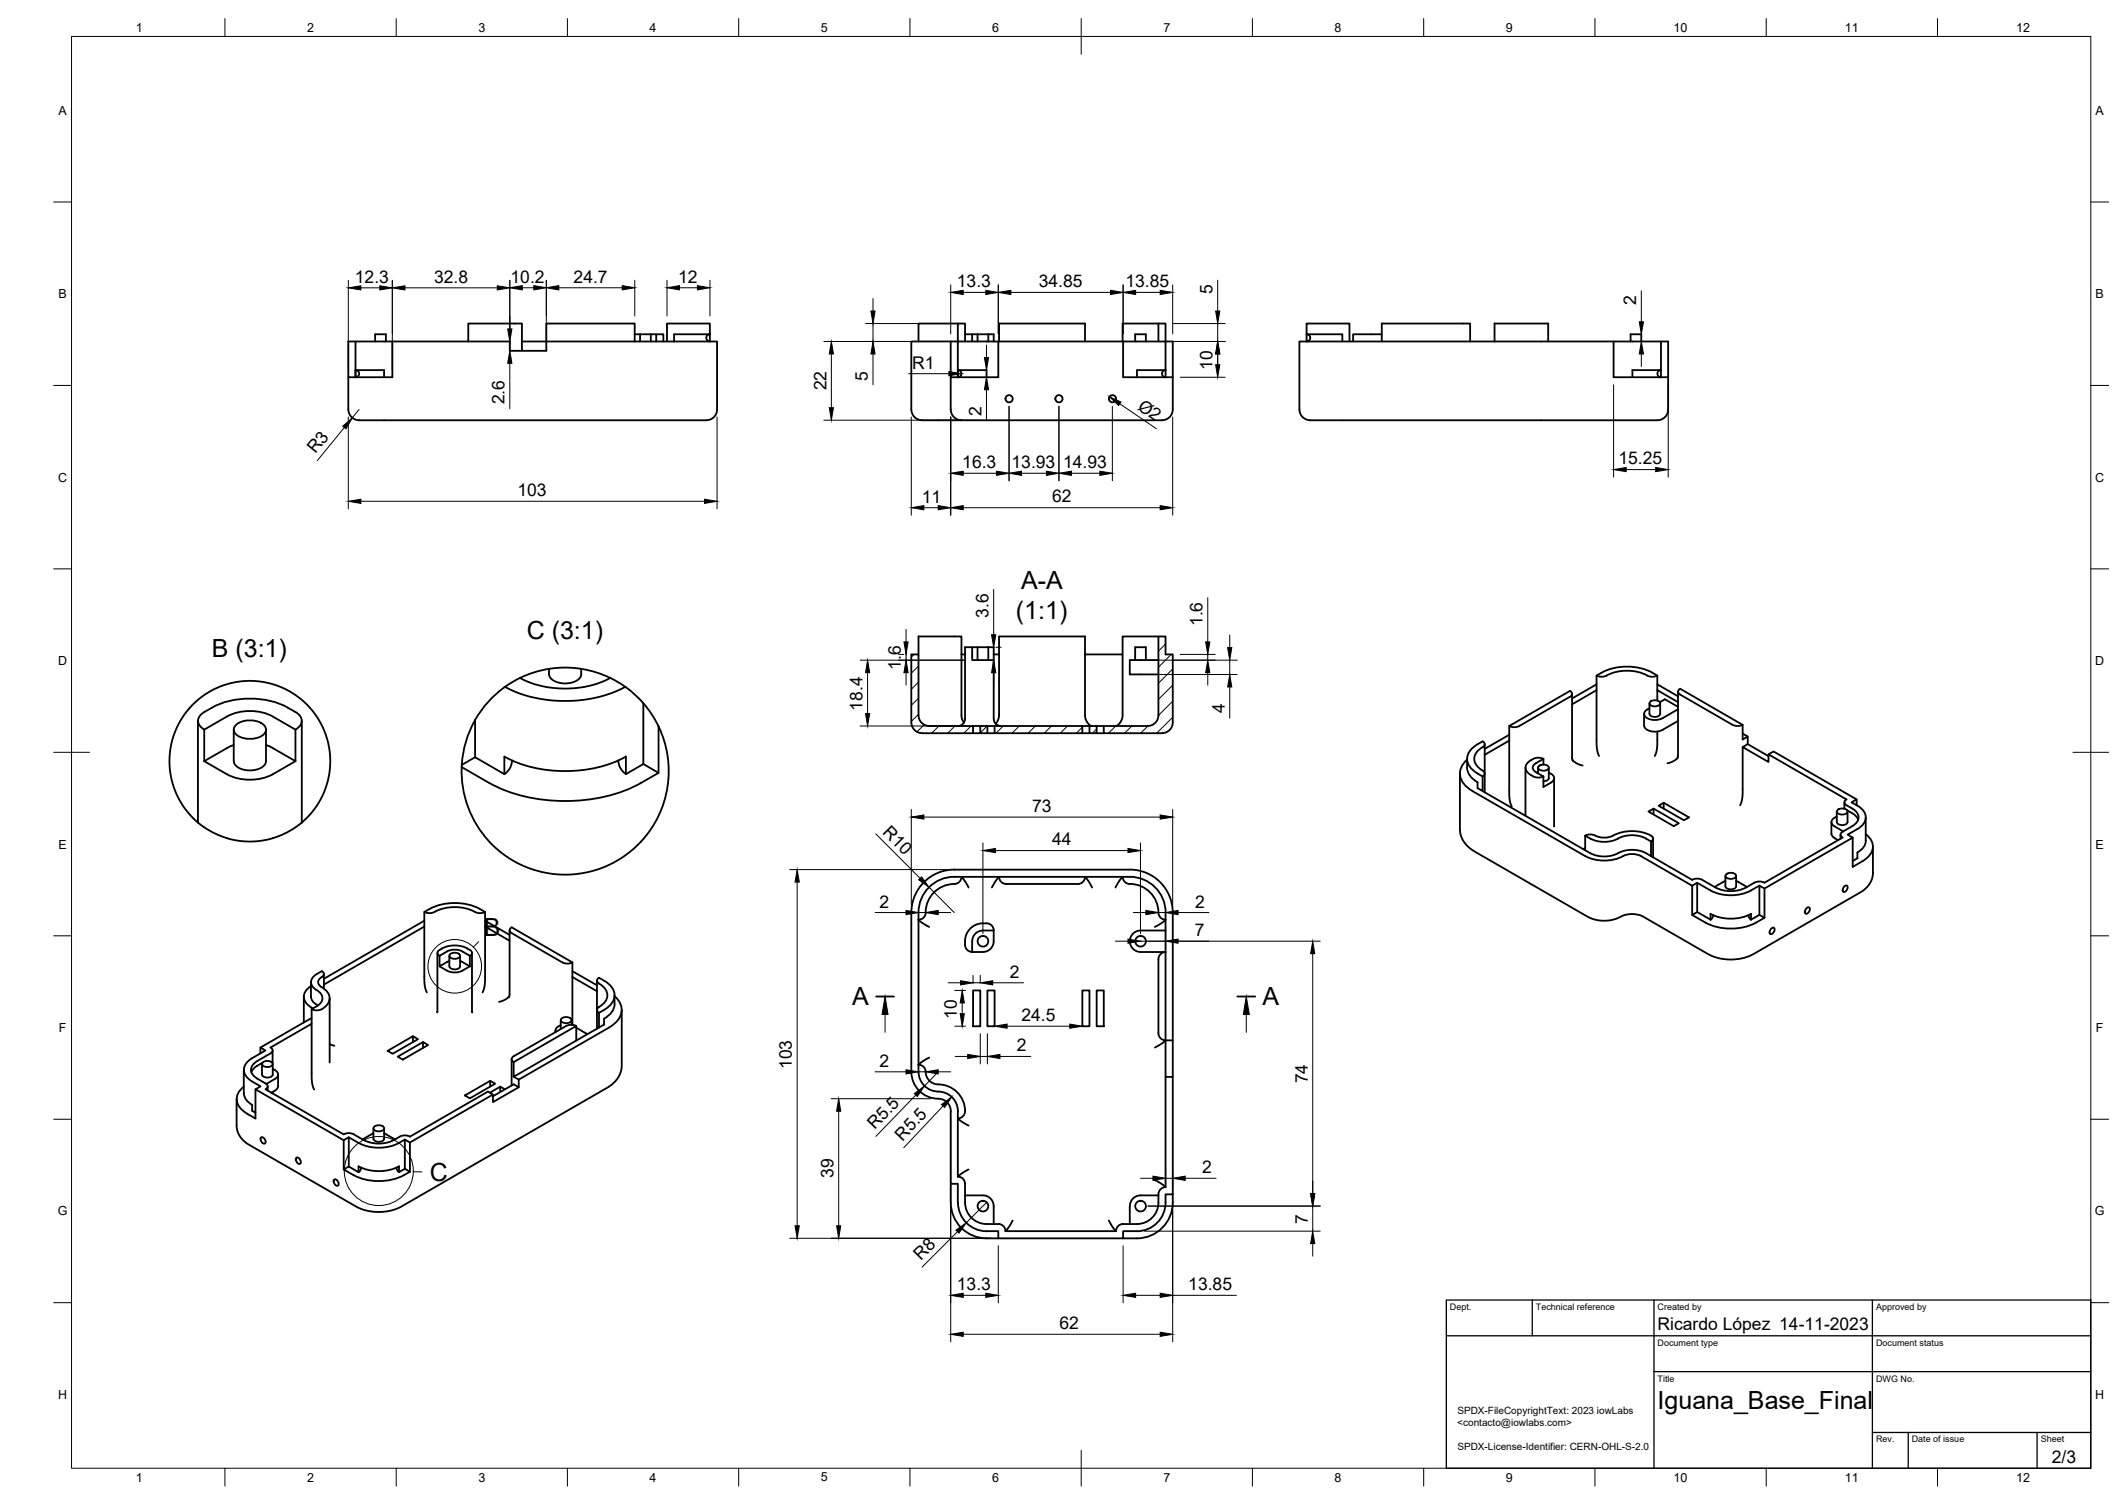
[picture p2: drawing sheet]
<svg xmlns="http://www.w3.org/2000/svg" width="594mm" height="420mm" viewBox="0 0 594 420" stroke-linecap="round" stroke-linejoin="round" font-family="sans-serif">
<!-- layer: Visible -->
<g fill="none" stroke="#000" stroke-width=".51">
<path d="M99.3 95.4h-2v10h12.3v-10M104.8 95.4v-2h3v2M130.8 95.4v-5h15v7.6M145.8 95.4h42.5M177.3 95.4v-5h-24.7v7.6h-10.2v-2.6h-43.1v10M177.3 93.4h1.5M178.8 93.4h3M178.8 93.4v2M181.8 93.4h1.5M181.8 93.4v2M183.3 95.4v-2h2v2M188.3 95.4h12v19a3.6 3.6 0 0 1-4.5 3h-89.2a31 31 0 0 1-7.6-.3 3 3 0 0 1-1.7-2.7"/>
<path d="M198.3 93.4h-10v2M198.3 93.4v-3h-12v5M198.3 93.4v2M198.3 93.4a1.01 1.01 0 0 0-1 1 1.01 1.01 0 0 0 1 1M265.5 95.4h-11v19M265.5 95.4h2v-5h2v5M265.5 95.4v10h13.3v-10M267.5 90.4h-11v5M269.5 93.4h3.5M271.5 93.4v2M273 93.4h3M273 93.4v2"/>
<path d="M276 93.4h1.5v2M276 93.4v2M279 95.4v-5h24v5M313.7 95.4v10h13.9M317.1 95.4v-2h2.9v2M323.6 90.4h1.9v5h2.1v19a3.5 3.5 0 0 1-4.4 3h-54.7M323.6 90.4h-10.1v5M323.6 90.4v5M364.9 93.4h10v2M364.9 93.4v-3h12v5M364.9 93.4v2M364.9 93.4a1.01 1.01 0 0 1 1.1 1 1.01 1.01 0 0 1-1.1 1"/>
<path d="M377.9 95.4v-2h8v2M385.9 93.4v-3h24.7v5M417.4 95.4v-5h15v5M450.7 95.4v10h15.2v-10h-2M455.4 95.4v-2h3v2M97.3 105.4v9M99.3 103.4h8v2M99.3 103.4v2M99.3 103.4a1.01 1.01 0 0 1 1 1 1.01 1.01 0 0 1-1 1M254.6 114.4a3.5 3.5 0 0 0 4.2 3h9.7M265.5 105.4l.1 9a2.99 2.99 0 0 0 3 3M267.5 103.4h8v2"/>
<path d="M267.5 103.4v2M267.5 103.4a1.01 1.01 0 0 1 1 1 1.01 1.01 0 0 1-1 1M324.8 103.7l.8-.3v2a1.01 1.01 0 0 1-1-.6 1.01 1.01 0 0 1 .2-1.1zM325.5 103.4h-7.9v2M325.5 103.4v-8h-58v10M463.2 103.7l.7-.3v2a1.01 1.01 0 0 1-.9-.6 1.01 1.01 0 0 1 .2-1.1zM463.9 103.4h-8v2M463.9 103.4v-8h-101v19a3.6 3.6 0 0 0 4.5 3h89.2a31.3 31.3 0 0 0 7.6-.3 3 3 0 0 0 1.7-2.7v-9M323.6 177.8h-10.1v5M59.2 197.7a23.5 23.5 0 0 1 21.2 0M59.2 197.7a5.6 5.6 0 0 0-3.9 3.4 2.73 2.73 0 0 0 1.8 2.7M80.4 197.7a5.6 5.6 0 0 1 3.9 3.4 2.73 2.73 0 0 1-1.8 2.7"/>
<path d="M141 191.9a29.2 29.2 0 0 0-8.3 9.2M141 191.9a37.8 37.8 0 0 0 33.6 0M145.2 189.4l-4.1 2.5M153.3 186.9l3.9-.4 5.1 .4M153.3 186.9a3 3 0 0 0 2.8 3.8 6.1 6.1 0 0 0 5.9-1.4l.3-1v-1.4M153.3 186.9a28.9 28.9 0 0 0-8.1 2.5M162.3 186.9a28.9 28.9 0 0 1 8.1 2.5M170.4 189.4a28.2 28.2 0 0 1-25.2 0M170.4 189.4l4.2 2.5M174.6 191.9l2.8 2.2 2.3 2.4M179.7 196.5v16.9M179.7 196.5l2.1 2.7 2.1 3.7"/>
<path d="M256.5 199.8a2.99 2.99 0 0 0 3 3M256.5 199.8v-17h-2v19M256.5 182.8v-5h12v5M268.5 182.8v17.3l.7 1.8M268.5 182.8h1M271.5 180.8v3.6h6M273 180.8v3.6M276 180.8h1.5l.1 20a2 2 0 0 0 2 2M276 180.8h-6.5v20a2 2 0 0 1-2 2M276 180.8v3.6M277.5 182.8h1.5M303 182.8v-5h-24v22.2l-.3 1.2-.6 1"/>
<path d="M317.1 184.4v-3.6h2.9v3.6M323.6 199.8v-22h1.9v5h2.1v19a2.99 2.99 0 0 1-3 3h-16.3v-2h12.2M323.6 184.4h-8v4h8M323.6 199.8a2.99 2.99 0 0 1-3 3M439.1 193.8v18.2l.2 .5 1 .7 1.7 .6M445.9 192.8v15.4l.3 1.9 .4 1.1M445.9 191.2l-6.8 3.9M445.9 192.8l-6.8 4M445.9 188.7l.9 .3h1.1a13.8 13.8 0 0 1 13.1 0h1l.9-.3M447.3 187.9l-1.4 .8v4.1M447.3 187.9a15.6 15.6 0 0 1 15.6 .8v4.1M459.2 199.4v3.3"/>
<path d="M460.7 196.5v2.9a1.73 1.73 0 0 0 3 0v-2.9M460.7 197.8a1.77 1.77 0 0 0-1.4 2.1 4 4 0 0 0 5 .7M460.9 196.1a1.95 1.95 0 0 1 2.8 .2 1.67 1.67 0 0 1-2.8 .6l-.2-.6zM462.9 192.8l5.8 3.4M462.9 191.2l5.8 3.3M462.9 192.8v2.9M463.6 196.2l1.4-.9 3.7 2.2M468.7 193.2v18.1l-.2 .5-.6 .5-2.2 .9M468.7 198.1l-4.4 2.6M469.3 192.4l17.4 10.1v4.1l1.4-.8-1.4-.9M469.3 192.4a.87 .87 0 0 0-.6 .8 .87 .87 0 0 0 .6 .8l14.6 8.5 1.4 .3 1.4-.3M55.3 201.4v28.4"/>
<path d="M57 203.8l6.4-3.6a14.1 14.1 0 0 1 12.8 0l6.3 3.6v8.8M57 212.6l6.4 3.7a14.1 14.1 0 0 0 12.8 0l6.3-3.7M57 203.8v8.8M65.3 203.8v8.8a3 3 0 0 0 2.7 2.4 6.1 6.1 0 0 0 5.9-1.4l.4-1v-8.8M65.3 208.1l-1.5 .7-6.8 3.8M66 202.4a6.4 6.4 0 0 1 8 .4 1.88 1.88 0 0 1-1 2.9 6.4 6.4 0 0 1-7.4-.9 1.69 1.69 0 0 1 .4-2.4zM74.3 208.1l1.9 .9 6.3 3.6M84.3 201.4v28.4M128.9 214.3l7.7 4.4M129 213.7a28.9 28.9 0 0 0 7.6 21.4M132.7 201.1v10.4l8.2 4.8M132.7 211.5l-3.7 2.2"/>
<path d="M132.7 201.1a28.9 28.9 0 0 0-3.7 12.6M140.9 211.4v4.9M140.9 216.2v.1M140.9 211.4a37.6 37.6 0 0 0 33.9 0v4.9M143 212.5a4.7 4.7 0 0 1-2.1 3.8M172.7 212.4a4.7 4.7 0 0 0 2.1 3.8M174.8 216.3l4.9-2.9 4.2 2.5a47.3 47.3 0 0 1-45.5 3.7l-1.8-.9M183.9 202.9a28.9 28.9 0 0 1-22.4 41.2l-3.3 .2-3.3-.1-3.4-.6-3.2-.9-3.2-1.3-2.6-1.5-3-2.1-2.9-2.7M183.9 202.9v13M254.6 201.8a2.99 2.99 0 0 0 2.9 3h14.3v-2h-12.3M271.8 202.8h2M271.8 204.8h2"/>
<path d="M273.8 202.8h2v2h-2zM275.8 202.8h2M275.8 204.8h2M277.8 202.8h24.5v2h-24.5zM302.3 202.8h2M302.3 204.8h2M305.1 202.8l-.6-.2-.6-.5-.6-1.1-.3-1v-17.2h10.5v17.3l-.7 1.9-.7 .6-.5 .2M306.3 202.8v2h-2v-2h4M306.3 204.8h2M407.8 216.1v16.3l.3 1.1 .6 1.5 1.2 1.4 1.1 .9 33 19.1 2.2 .7 2.3 .1 2.6-.4 2.3-1 1.4-.4h1.4l1.7 .2 1 .4 18.2 10.6 1.5 .7 2.3 .5 2.1 .3 2.5-.2 1.7-.3 1.9-.8 31.4-18.1 1.6-1.6 .8-1.8 .2-1.2v-7.6M409.8 212.2a4.8 4.8 0 0 0 .5 8.1l32.4 18.9a12.1 12.1 0 0 0 11.3-.3l2.2-.3 2.1 .6M409.8 212a6.6 6.6 0 0 0 .4 4.1l1.2 1.6 1.3 .8v1.7l1.4 .8v-4.1l-1.4-.8"/>
<path d="M414.1 208.7a3.5 3.5 0 0 0-2.3 3.3 3.5 3.5 0 0 0 2.3 3.3M414.1 208.7a.85 .85 0 0 0 .6-.8 .85 .85 0 0 0-.6-.8 7.8 7.8 0 0 0-4.1 3.7 4.3 4.3 0 0 0 2.7 5.3M414.1 215.3a.86 .86 0 0 1 .6 .8 .86 .86 0 0 1-.6 .8M414.7 207.9v13.4M421.5 202.8l1.4 .4 1.4-.4 14.2-8.2a.83 .83 0 0 0 .4-1.3l-.4-.3-17 9.8v4.1M421.5 206.9v15.2l.2 1.8 .5 1.4M421.5 205.3l-6.8 3.9M421.5 206.9l-6.8 4M426.1 214.5v13.4M428.3 216.9l1.4 .3 1.4-.3M429.6 215.8l-.2 .1M429.6 214.5v1.5"/>
<path d="M429.8 214.1a1.95 1.95 0 0 1 2.8 .2 1.67 1.67 0 0 1-2.8 .5l-.2-.5zM431.1 212l-2.1 1.2a1.29 1.29 0 0 0-.9 1.3 1.29 1.29 0 0 0 .9 1.2l2.1 1.2v3l2.1-1.3a1.3 1.3 0 0 0 .9-1.2 1.3 1.3 0 0 0-.9-1.2l-.6-.4M431.1 212v1.6M431.1 212a3.6 3.6 0 0 0-5 2.5 2.95 2.95 0 0 0 2.1 2.4M432.6 214.5v2.9M432.6 217.4a1.24 1.24 0 0 1-1.5 .8M434.1 217.4v13.5M462.9 204.4l-.1 4.5-.6 2.3M468.7 201.4l-4.4 2.5a4 4 0 0 1-5-.9l-.1-.3M486.7 208.7l1.4-.8 5.8 3.3M488.1 205.8v2.1M493.9 210.7l1.5-.8 23.2 13.4-1.5 .8 1.7 1"/>
<path d="M55.3 229.8l1.3 1a19.6 19.6 0 0 0 6.8 3.4M55.3 229.8l-2.6-2.5-1.8-2.6-1.8-3.2-1.1-3.4-.6-3.7-.1-2.8 .5-3.6 .9-3 1.2-2.8 2.1-3.3 2.5-2.7 2.4-2 2.9-1.6 3-1.3 3.1-.8 3.3-.3 4.5 .3 3.1 .8 3 1.3 2.3 1.3 3 2.3 2.3 2.5 1.8 2.6 1.6 3.5 1 3.2 .4 3.6v2.8l-.6 3.7-1.2 3.4-1.7 3.2-1.9 2.6-2.5 2.5M63.4 234.2l2.7 .6 3.1 .3 3.8-.2 3.2-.7M84.3 229.8l-1.4 1a19.7 19.7 0 0 1-6.7 3.4M414.1 221l28.6 16.5M442.7 237.5a9 9 0 0 0 10 .5 8.9 8.9 0 0 1 8.4 1.2M442.7 233.4a9 9 0 0 0 10 .5 8.9 8.9 0 0 1 8.4 1.2M442.7 236.9l-.5 .3M442.7 233.4v4.1M442.8 233.4l.9-.3h1a6.7 6.7 0 0 0 5.8 .3 11.3 11.3 0 0 1 11 .3 .83 .83 0 0 1-.4 1.4M460.4 226.7l1.4-.8 7.1 4.1-1.4 .8zM461.1 235.1v4.1"/>
<path d="M461.7 234.3v5.2M461.8 225.9v1.6M463.3 225.1l1.4-.8 7 4-1.4 .9zM464.7 224.3v1.6M511.5 229.7l.1 3.5a3.1 3.1 0 0 0 1.8 1.5M513 226.7v2.9a1.73 1.73 0 0 0 3 0v-2.9M513 228.1a1.77 1.77 0 0 0-1.4 2l.8 .8 2.4 1.4M513.2 226.3a1.95 1.95 0 0 1 2.8 .3 1.67 1.67 0 0 1-2.8 .5l-.1-.5zM514.1 233.2v1.1M515.1 224.1v1.8M515.7 225a5 5 0 0 1 3.4 3 2.73 2.73 0 0 1-1.7 2.8l-2.8 1.6a.85 .85 0 0 0-.5 .8 .85 .85 0 0 0 .5 .8l-21.8 12.6-1.4-.3-1.4 .3a10.4 10.4 0 0 1-9.3 2l-1.5-.7-4.2-2.3-1.5-.1-.9 .3-11.5-6.6M515.7 224.9a.85 .85 0 0 1-.5-.8 .85 .85 0 0 1 .5-.8l-21.8-12.6v2.2l-7.2-4.2v13l-.2 2-.5 1.3"/>
<path d="M515.9 226.4l2.3 1.4 .8 1.2M515.9 226.4h.1M517.5 234v8.2l2.7-1.6M518.6 223.3v1.7M518.8 239.8l-1.3 .7M518.8 225.1a3.5 3.5 0 0 1 2.3 3.2 3.5 3.5 0 0 1-2.3 3.3l-2.8 1.6 1.5 .8-24.7 14.2-1.4-.8a12.9 12.9 0 0 1-13.7 1.4l-3.7-2.2-1.4 .8-14.3-8.2M518.8 239.8h.1M521.1 228.3v7.1l-.8 1.5-1.5 1.2v1.7M521.1 233a4 4 0 0 1 0 6.9l-.9 .7M118.5 258.8v15.1l.2 1.8 .5 1.5M118.5 258.8v-4a15.6 15.6 0 0 1 17 0v4M118.5 257.2l-28 16.2"/>
<path d="M118.5 258.8l-28 16.3M118.5 254.8l.9 .3h1a13.8 13.8 0 0 1 13.2 0h1l.9-.3M135.5 258.8v15l-.2 1.9-.5 1.5M135.5 257.2l6.8 4M135.5 258.8l6.8 4M142.3 259.9v18.2l-.2 .4-.8 .6-1.9 .8M254.5 255v44.4M254.6 254.9a12 12 0 0 1 11.9-11.9l49.1-.1a12 12 0 0 1 12 12v35.7h-2.1M258.6 254.9a2.04 2.04 0 0 1-2.1 2.1l1.1 .9 1.9 1.1M270.5 247.9l-.9-1.7-1.1-1.2a2 2 0 0 1-2 2 8 8 0 0 0-8 7.9M277.5 259.9a5.9 5.9 0 0 0-4.8 .7 2.99 2.99 0 0 0-1.2 2.3v3.1M277.5 259.9a5.9 5.9 0 0 1-.6 4.9 2.99 2.99 0 0 1-2.4 1.1l-3 .1"/>
<path d="M277.6 259.9a2.22 2.22 0 0 0-3.1-1.9 5 5 0 0 0-4.4 7.4l1.4 .5M301.1 247h-20.1a2.04 2.04 0 0 1-2-2l-2 2.9M301.1 247a2 2 0 0 0 2-2l2 2.9M313.5 245l-1 1.2-.9 1.7M313.6 245a2 2 0 0 0 2 2M315.6 246.9a8.1 8.1 0 0 1 8 8.6 2.06 2.06 0 0 0 1.9 1.5l-1 .9-1.9 1.1M325.5 259.9h-6.9a3 3 0 0 0-3 3 3 3 0 0 0 3 3l6.9 .1a1.96 1.96 0 0 0-1.9 1.9v20.7a2 2 0 0 0 2 2M325.5 255v35.6M325.6 254.9a10 10 0 0 0-10-9.9l-49.1-.1a10 10 0 0 0-10 10v44.5a5.8 5.8 0 0 0 6.4 5.6 5.5 5.5 0 0 1 4.6 5.4M472.6 247.4v8.2M474 246.6v8.2M478.5 255.6l-.2 .8-.6 .5"/>
<path d="M481.3 246.4l-2.4 1.4M481.9 244.7v2.9M481.9 246.1l-.6 .3M482.1 244.3a1.95 1.95 0 0 1 2.8 .2 1.67 1.67 0 0 1-2.8 .6l-.2-.6zM484.9 244.7v2.9a1.73 1.73 0 0 1-3 0M484.9 246.1l.6 .3M485.5 246.4l2.4 1.4M488.4 255.6l.1 .8 .6 .5M491.4 247.4v8.2M492.8 256.4l-1.4-.8-2.3 1.3v-1.6a12.5 12.5 0 0 1-11.3 0v1.6M492.8 256.4a16 16 0 0 1-16.5 1.3l-3.7-2.1 1.4-.8 3.8 2.1M492.8 248.2v8.2"/>
<path d="M494.7 259.5l.8-.3a1.16 1.16 0 0 1-1.1 1.7 1 1 0 0 1 .3-1.4zM504.5 253.8l.8-.3a1.16 1.16 0 0 1-1 1.7 1 1 0 0 1 .2-1.4zM515.1 247.7l.8-.3a1.16 1.16 0 0 1-1 1.7 1 1 0 0 1 .2-1.4zM84.9 278.4v7.2M86.8 274.4l.1 4a3.2 3.2 0 0 0 1.9 2.5M86.9 275.5a3.2 3.2 0 0 0-2 3.1 3.2 3.2 0 0 0 2.2 2.9M88.5 276.6a2.38 2.38 0 0 1 1.6 2.3 2.38 2.38 0 0 1-1.6 2.2l-1.5 .8v4.1M89.9 271.3a4.2 4.2 0 0 0-3 3.1 2.74 2.74 0 0 0 1.6 2.2M89.9 271.3a.88 .88 0 0 1 .6 .8 .88 .88 0 0 1-.6 .8 1.51 1.51 0 0 0-1 1.5 1.51 1.51 0 0 0 1 1.4 3.2 3.2 0 0 1 2.2 3.1 3.2 3.2 0 0 1-2.2 3l-1.4 .4-1.4-.4M90.5 272.1v4.1M92.1 278.9v17.9M122.2 266.2l-.1 16.6"/>
<path d="M122.8 267v3l2.1-1.3M122.8 270l2.1 1.2M124.9 265.8l-2.1 1.2M124.9 265.8l1.1-.4 1.3-.1a6.9 6.9 0 0 1 3.9 1.7v3M125.5 267v3M125.5 268.5l-.6 .2M125.7 266.6a1.95 1.95 0 0 1 2.8 .3 1.67 1.67 0 0 1-2.8 .5l-.2-.5zM128.5 267v2.9a1.73 1.73 0 0 1-3 0M128.5 268.5l2.7 1.5M130.5 265l.7 .4M130.6 265a7.2 7.2 0 0 0-8.4 1l.2 .7 .4 .3M131.2 270a6.7 6.7 0 0 1-4.5 1.7l-1.8-.5"/>
<path d="M131.3 265.4a.86 .86 0 0 1 .5 .8 .86 .86 0 0 1-.5 .8M131.8 266.2l.1 16.6M159.9 271.3l6.8 4M159.9 272.9l6.8 4M159.9 272.9v13.4M159.9 268.9l-1.4 .3-1.4-.3-14.2-8.2a.86 .86 0 0 1-.6-.8 .86 .86 0 0 1 .6-.8l17 9.8v4M166.7 274v13.4M171.6 278a6.5 6.5 0 0 1-.4 4.2l-1.2 1.5-1.3 .9M171.7 278.3a4.8 4.8 0 0 1-.5 8.1l-26.3 15.2-1.4-.8M271.8 276.7h2v10h-2zM275.8 276.7h2v10h-2zM302.3 276.7h2v10h-2z"/>
<path d="M306.3 276.7h2v10h-2zM68.1 298.9l.1 7 .7 1.5 1.6 1.3-.1 1.6 1 .5M70.5 295.6a3.5 3.5 0 0 0-2.4 3.3 3.5 3.5 0 0 0 2.4 3.2l2.3 1.4-1.4 .8 24.6 14.2 1.4-.8a13.3 13.3 0 0 0 13.2 2l2.5-1.4 1.4 .9 23.2-13.4-1.4-.9-21.8 12.6M72.7 292.7v1.6M73.2 297.2v3a1.73 1.73 0 0 0 3 0v-3M73.3 296.9l-2.3 1.5-.8 1.1M73.3 296.9h.1M73.4 296.8a1.95 1.95 0 0 1 2.8 .3 1.67 1.67 0 0 1-2.8 .5l-.2-.5zM76.1 293.5v3.6M76.2 298.6a1.76 1.76 0 0 1 1.4 2l-.8 .8M87 284.4l-14.3 8.3 1.4 .8-3.7 2.1M87 281.5l.4 .2"/>
<path d="M92.1 291.7l1.3 .4M108.3 293.6l7-4.1 1.5 .8-7.1 4.1zM111.1 295.2l7.1-4.1 1.4 .8-7.1 4.1zM115.3 289.5v1.6M118.2 291.1v1.7M142.9 295.9v7.4M143.5 296.7l17.5-10.1v4.1l-17.5 10.1zM155.1 287.9v.5M156.6 285v2.5M156.6 286.4l-.5 .2a1.41 1.41 0 0 0-.9 1.7M156.8 284.6a1.95 1.95 0 0 1 2.8 .2 1.67 1.67 0 0 1-2.8 .6l-.1-.6zM158.1 286.6l-14.6 8.5a.86 .86 0 0 0-.6 .8 .86 .86 0 0 0 .6 .8"/>
<path d="M158.1 286.6l1.4-.3 1.5 .3M159.6 285v1.3M161 287.1l3.1 1.8M167.3 287l-6.3 3.7M167.3 282.9a.86 .86 0 0 1-.6-.8 .86 .86 0 0 1 .6-.8 3.5 3.5 0 0 0 2.4-3.3 3.5 3.5 0 0 0-2.4-3.2 .85 .85 0 0 1-.6-.8 .85 .85 0 0 1 .6-.8 7.8 7.8 0 0 1 4.1 3.6 4.3 4.3 0 0 1-2.7 5.3l-1.4 .9v4M168.7 284.6v1.6l-1.4 .8M173.7 282.1l-.1 16.3-.9 2.5-1.5 1.8-1.6 1.2-57.5 33.2-2.9 1.1-2.2 .3h-2.4l-2.6-.4-2.1-.8-30.8-17.8-1.7-1.6-1.1-2.1-.2-1.2v-7.6M254.6 299.4a7.7 7.7 0 0 0 8.2 7.6 3.5 3.5 0 0 1 2.8 3.4l-.1 20.3h2v5.3M259.5 295.4l-3 2a2.21 2.21 0 0 1 2.1 2.7 3.5 3.5 0 0 0 3.5 2.8 7.4 7.4 0 0 1 7.4 8.1 2 2 0 0 1-2 1.4l1.1 .9 1.9 1.2M325.5 290.6l-1 .9-1.9 1.2M325.5 290.6v41M327.6 290.6v10.2"/>
<path d="M68.1 303.6a4 4 0 0 0 0 6.9l.9 .6M71.4 304.3v8.2l-2.4-1.4M73 317.7a1.16 1.16 0 0 1 1 1.8 1.16 1.16 0 0 1-1-1.8zM74.2 302.7a7.1 7.1 0 0 1-3.9-3 2.61 2.61 0 0 1 1.5-3.3l3.8-2.1a.84 .84 0 0 0 .5-.9 .84 .84 0 0 0-.6-.7l11.5-6.7 .1 15.4 .2 1.9 .5 1.1M74.2 304.3l21.8 12.6M74.2 302.7a.86 .86 0 0 1 .6 .8 .86 .86 0 0 1-.6 .8M74.8 303.5v1.1M76.1 305.1v.3M76.8 301.4l-2.4 1.4M77.7 300.2v3.2M77.7 303.4l-.1 .4a3.1 3.1 0 0 1-1.8 1.4M96 318.5v8.2"/>
<path d="M96 316.9l1.4-.4 1.4 .4M97.4 317.7v8.2M98.8 316.9a12.2 12.2 0 0 0 6.1 2.5l2.7-.1a10.3 10.3 0 0 0 4.1-1.8M103.7 316.9l-2.4 1.4M104.3 315.2v2.9a1.73 1.73 0 0 0 3 0v-2.9M104.3 316.6l-.6 .3M104.5 314.8a1.95 1.95 0 0 1 2.8 .3 1.67 1.67 0 0 1-2.8 .5l-.2-.5zM107.3 316.6l.6 .3M107.9 316.9l2.4 1.4M111.7 317.5l1.4-.3 1.4 .3M113.1 318.3v8.2M114.5 319.2v8.1"/>
<path d="M129.8 306l7.1-4.1 1.4 .8-7.1 4.1zM136.9 301.9v1.7M137.7 305.8v2.1l7.2-4.2-1.4-.8-5.8 3.4M139.7 303.6v1.5M141 304.3l-1.3-.7-2.9 1.7M144.9 301.6v2.1M267.5 310.5v18.2M325.5 300.8h2.1v32.9h-2.1a9.3 9.3 0 0 1-2.3 7.9 7.8 7.8 0 0 1-5.7 2.3h-3.8v2h-34.9v-2a11.7 11.7 0 0 1-7.3-1 8 8 0 0 1-3.9-7M82.8 323.4a1.16 1.16 0 0 1 1 1.7 1.16 1.16 0 0 1-1-1.7zM93.4 329.5a1.16 1.16 0 0 1 1 1.7 1.16 1.16 0 0 1-1-1.7zM100.1 327.4l-2.7-1.5-1.4 .8a16.2 16.2 0 0 0 16.9 1.6M100.1 327.4l.1-1.6a12.5 12.5 0 0 0 11.3 0l-.1 1.6"/>
<path d="M100.2 327.4v.1M100.9 326.2l-.2 .7-.5 .6M110.7 326.2l.2 .7 .6 .6M114.5 327.3l-1.4-.8-1.7 .9M114.5 327.3l-1.6 1M265.5 330.7a19.3 19.3 0 0 0 .7 8.9 10 10 0 0 0 9.4 6.3h3.2M267.5 328.7a2 2 0 0 1 2 2l.1 5.2a6 6 0 0 0 5.9 6h3.3a2 2 0 0 1 2 2M269.5 333.9h5a2.99 2.99 0 0 1 3 3M270.5 326.7l-1.6 .9-1.4 1.1M277.5 337v4.9M315.6 337v4.9M322.6 329.6l1.9 1.2 1 .8"/>
<path d="M323.6 333.9h-5a2.99 2.99 0 0 0-3 3M325.6 331.6a2 2 0 0 0-2 2.1 7.3 7.3 0 0 1-1.8 6.5 6 6 0 0 1-4.2 1.7h-3.9M327.6 333.7a10.8 10.8 0 0 1-4.3 10.5 10 10 0 0 1-5.7 1.7h-3.9M282.8 341l-.9 1.7-1.1 1.2h30.9l-1-1.2-1-1.7M313.7 341.9a2 2 0 0 0-2 2"/>
<circle cx="281.8" cy="111.4" r="1.01"/>
<circle cx="295.8" cy="111.4" r="1.01"/>
<circle cx="310.7" cy="111.4" r="1.01"/>
<circle cx="274.5" cy="262.9" r="1.49"/>
<circle cx="318.6" cy="262.9" r="1.49"/>
<circle cx="274.5" cy="336.9" r="1.49"/>
<circle cx="318.6" cy="336.9" r="1.49"/>
</g>
<!-- layer: TITLEBLOCK -->
<path d="M404 363.2h180v47h-180zM404 373.2h180M428 363.2v10M462 363.2v47M523 363.2v47M462 383.2h122M523 400.2h61M533 400.2v10M569 400.2v10" fill="none" stroke="#000" stroke-width=".36"/>
<!-- layer: FD_Dimensions -->
<g fill="none" stroke="#000" stroke-width=".28">
<path d="M97.3 78.3v25M109.6 78.3v25M142.4 78.3v19.7M152.6 78.3v17.6M177.3 78.3v10M186.3 78.3v10M198.3 78.3v10M265.5 79.6v13.7M278.8 79.6v13.7M313.7 79.6v13.7M327.5 79.6v13.7M340.1 78.3v8.6"/>
<path d="M100.8 80.4h5.3M113.1 80.4h25.8M145.9 80.4h3.2M156.1 80.4h17.7M189.8 80.4h5M230.1 95.4h46.6M232.2 98.9v15M241.7 90.4h18.2M243.8 83.4v3.5M243.8 90.4v5M243.8 98.9v8.6M269 81.7h6.3"/>
<path d="M275.5 96.4v3.5M282.3 81.7h27.9M317.2 81.7h6.8M327.6 90.4h14.6M327.6 95.4h14.6M340.1 90.4v5M340.1 98.9v3.5M458.4 81.3v8.6M458.4 93.4v2M458.4 98.9v3.5M96.2 119.4l-7.6 9.3M97.3 116.5v25.7"/>
<path d="M100.3 114.4l-1.9 2.3M142.4 101.5v12.7M200.3 116.5v25.7M230.1 117.4h43.3M253.8 104.4h11.2M254.5 116.5v27.4M265.5 116.5v27.4M275.5 103.4v2M275.5 108.9v8.6M281.8 113.5v20.8M295.8 113.5v20.8M310.7 113.5v20.8"/>
<path d="M312.8 112.8l10.2 7M327.5 116.5v27.4M329.6 105.4h12.6M450.7 107.5v25.8M465.9 107.5v25.8M269 132.2h9.3M285.3 132.2h7M299.3 132.2h7.9M454.2 131.2h8.2M100.8 140h96M258 141.8h4M269 141.8h55"/>
<path d="M253.1 175.8v3.5M277.5 164.7v12.6M337.3 167v12.3M343.5 177.4v3.5M240.2 184.4h29.2M242.3 187.9v11.4M251 182.8h1.4M253.1 182.8v1.6M253.1 187.9v3.5M275.4 184.4h.1M277.5 180.8v3.6M277.5 187.9v3.5"/>
<path d="M278.1 180.8h1.5M317.6 184.4h28M317.6 188.4h28M329.6 182.8h9.8M337.3 182.8v1.6M337.3 187.9v3.5M343.5 184.4v4M343.5 191.9v8.7M240.2 202.8h29.5M244.6 232.9l12.4 12.5M254.5 226.1v26.7M258 228.3h66"/>
<path d="M274.5 235.5v25.3M278 237.6h37M318.5 235.5v25.3M327.5 226.1v26.7M220.6 242.9h43.8M222.7 246.4v96M244.4 254.9h8.6M256.5 254.9h2M259.5 247.9l7 7M262 254.9h3.5M316.5 254.9h3.5M323.5 254.9h2"/>
<path d="M325.5 259v6M329 254.9h8.7M264.8 274.6h3.5M266.7 276.7h3M271.8 272.5v2.1h2v-2.1M277.3 274.6h8.6M311.5 262.9h3.5M318.5 262.9h50.2M366.6 266.4v67M244.4 299.4h8.6M256.5 299.4h2M265.5 299.4h-3.5l-3.8 4"/>
<path d="M266.7 286.7h3M266.8 295.1h3.5M268.8 280.2v3M273.8 288.8v8.4M273.8 295.1h2M275.8 288.8v8.4M279.3 295.1h8.6M281.3 286.7h17.5M232.1 306.9h27.8M234.3 310.4v32M255.8 305.9l-11.2 11.6M263.4 309l-11 11.7"/>
<path d="M265.5 312.5v62.4M275.5 335.9l-5.6 5.7M318.5 329.2h3.5M320.6 336.9h48.1M325.5 327.1v4.4M325.5 329.2h2M327.5 327.1v4.4M327.5 335.7v39.2M331 329.2h8.7M366.6 336.9v7M220.6 345.9h56.1M267.4 344.1l-9.9 9.9"/>
<path d="M278.8 348v16M313.7 348v16M319.6 343.9h49.1M366.6 347.4v3.5M269 372.7h55M269 361.9h6.3M317.2 361.9h6.8M327.5 361.9h17.8"/>
</g>
<g fill="#000" stroke="#000" stroke-width=".28">
<path d="M97.3 80.4l3.5-.6v1.2zM106.1 79.8l3.5 .6-3.5 .6zM109.6 80.4l3.5-.6v1.2zM138.9 79.8l3.5 .6-3.5 .6zM142.4 80.4l3.5-.6v1.2zM149.1 79.8l3.5 .6-3.5 .6zM152.6 80.4l3.5-.6v1.2zM173.8 79.8l3.5 .6-3.5 .6zM186.3 80.4l3.5-.6v1.2zM194.8 79.8l3.5 .6-3.5 .6zM141.8 91.9h1.2l-.6 3.5zM232.2 95.4l.6 3.5h-1.2z"/>
<path d="M243.2 86.9h1.2l-.6 3.5zM243.8 95.4l.6 3.5h-1.2zM265.5 81.7l3.5-.6v1.2zM275 99.9h1.1l-.6 3.5zM275.3 81.1l3.5 .6-3.5 .6zM278.8 81.7l3.5-.6v1.2zM310.2 81.1l3.5 .6-3.5 .6zM313.7 81.7l3.5-.6v1.2zM324 81.1l3.5 .6-3.5 .6zM340.1 95.4l.6 3.5h-1.2zM339.5 86.9h1.2l-.6 3.5zM458.4 95.4l.6 3.5h-1.1z"/>
<path d="M457.9 89.9h1.1l-.6 3.5zM95.7 119.1l2.7-2.4-1.8 3.1zM142.4 98l.6 3.5h-1.2zM231.6 113.9h1.2l-.6 3.5zM265 103.8l3.5 .6-3.5 .6zM275.5 105.4l.6 3.5h-1.1zM309.9 110.8l3.2 1.5-.7 1zM339.5 101.9h1.2l-.6 3.5zM97.3 140l3.5-.5v1.1zM196.8 139.5l3.5 .5-3.5 .6zM265.5 132.2l3.5-.6v1.2zM278.3 131.6l3.5 .6-3.5 .6z"/>
<path d="M281.8 132.2l3.5-.6v1.2zM292.3 131.6l3.5 .6-3.5 .6zM295.8 132.2l3.5-.6v1.2zM307.2 131.6l3.5 .6-3.5 .6zM450.7 131.2l3.5-.6v1.2zM462.4 130.6l3.5 .6-3.5 .6zM254.5 141.8l3.5-.6v1.2zM262 141.2l3.5 .6-3.5 .6zM265.5 141.8l3.5-.6v1.2zM324 141.2l3.5 .6-3.5 .6zM252.5 179.3h1.1l-.5 3.5zM276.9 177.3h1.2l-.6 3.5z"/>
<path d="M336.7 179.3h1.2l-.6 3.5zM242.3 184.4l.6 3.5h-1.2zM241.7 199.3h1.2l-.6 3.5zM253.1 184.4l.5 3.5h-1.1zM277.5 184.4l.6 3.5h-1.2zM337.3 184.4l.6 3.5h-1.2zM342.9 180.9h1.1l-.5 3.5zM343.5 188.4l.5 3.5h-1.1zM254.5 228.3l3.5-.6v1.1zM274.5 237.6l3.5-.6v1.2zM315 237l3.5 .6-3.5 .6zM324 227.7l3.5 .6-3.5 .5z"/>
<path d="M222.7 242.9l.5 3.5h-1.1zM253 254.3l3.5 .6-3.5 .6zM256.6 245.8l.8-.8 2.1 2.9zM258.5 254.9l3.5-.6v1.2zM320 254.3l3.5 .6-3.5 .6zM325.5 254.9l3.5-.6v1.2zM268.3 274l3.5 .6-3.5 .5zM273.8 274.6l3.5-.6v1.1zM315 262.3l3.5 .6-3.5 .6zM325.5 262.9l3.5-.6v1.2zM366.6 262.9l.6 3.5h-1.1zM253 298.9l3.5 .5-3.5 .6z"/>
<path d="M258.5 299.4l3.5-.5v1.1zM268.2 283.2h1.1l-.5 3.5zM268.8 276.7l.5 3.5h-1.1zM270.3 294.6l3.5 .5-3.5 .6zM275.8 295.1l3.5-.5v1.1zM277.8 286.7l3.5-.6v1.2zM298.8 286.1l3.5 .6-3.5 .6zM234.3 306.9l.5 3.5h-1.1zM255.4 305.5l2.8-2.1-2 2.9zM263 308.6l2.8-2.2-2 3zM322 328.6l3.5 .6-3.5 .6zM327.5 329.2l3.5-.6v1.2z"/>
<path d="M366.1 333.4h1.1l-.6 3.5zM222.1 342.4h1.1l-.5 3.5zM233.7 342.4h1.1l-.5 3.5zM267 343.7l2.9-2.1-2.1 2.9zM366.6 343.9l.6 3.5h-1.1zM265.5 372.7l3.5-.5v1.1zM265.5 361.9l3.5-.6v1.1zM275.3 361.3l3.5 .6-3.5 .5zM313.7 361.9l3.5-.6v1.1zM324 372.2l3.5 .5-3.5 .6zM324 361.3l3.5 .6-3.5 .5z"/>
</g>
<!-- layer: Hatching -->
<g fill="none" stroke="#000" stroke-width=".28">
<path d="M325.5 179.9l-2 2M255.3 182.8l-.8 .8M256.5 186.1l-2 2M256.5 190.6l-2 2M256.5 195.1l-2 1.9M256.5 199.5l-2 2M327.1 182.8l-3.6 3.6M327.5 186.9l-4 4M327.5 191.4l-4 4M327.5 195.9l-4 4M258.1 202.5l-2 1.9M262.2 202.8l-2 2"/>
<path d="M266.7 202.8l-2 2M271.2 202.8l-2 2M275.7 202.8l-1.9 1.9M280.2 202.8l-2 2M284.7 202.8l-2 2M289.2 202.8l-2 2M293.7 202.8l-2 2M298.2 202.8l-2 2M302.3 203.2l-1.6 1.6M306.3 203.7l-1.2 1.1M311.6 202.8l-2 2M316.1 202.8l-2 2"/>
<path d="M320.6 202.8l-2 2M327.5 200.4l-4.4 4.4"/>
</g>
<!-- layer: Section Lines -->
<path d="M244.7 278.4h5M345.6 278.4h5" fill="none" stroke="#000" stroke-width=".51"/>
<path d="M247.2 283.4v5M348.1 283.4v5" fill="none" stroke="#000" stroke-width=".28"/>
<path d="M247.2 278.4l.8 5h-1.6zM348.1 278.4l.8 5h-1.6z" fill="#000" stroke="#000" stroke-width=".28"/>
<!-- layer: BORDER -->
<g fill="none" stroke="#000" stroke-width=".28">
<path d="M20 10.2h564v400h-564zM62.8 5.2v5M110.7 5.2v5M158.5 5.2v5M206.3 5.2v5M254.1 5.2v5M302 5.2v10M349.8 5.2v5M397.6 5.2v5M445.5 5.2v5M493.3 5.2v5M541.1 5.2v5"/>
<path d="M15 56.4h5M584 56.4h5M15 107.7h5M584 107.7h5M15 158.9h5M584 158.9h5M15 210.2h10M579 210.2h10M15 261.4h5M584 261.4h5M15 312.7h5M584 312.7h5"/>
<path d="M15 363.9h5M584 363.9h5M62.8 410.2v5M110.7 410.2v5M158.5 410.2v5M206.3 410.2v5M254.1 410.2v5M302 405.2v10M349.8 410.2v5M397.6 410.2v5M445.5 410.2v5M493.3 410.2v5"/>
<path d="M541.1 410.2v5"/>
</g>
<!-- layer: Detail Boundary -->
<g fill="none" stroke="#000" stroke-width=".28">
<path d="M133.7 263.1l-1.5 1.5M115.4 327.3l2.4 .1"/>
<circle cx="127" cy="269.9" r="7.5"/>
<circle cx="105.8" cy="327.1" r="9.6"/>
</g>
<g font-size="7">
<text x="285.2" y="164.4">A-A</text>
<text x="283.8" y="172.9">(1:1)</text>
<text x="147.1" y="178.5">C (3:1)</text>
<text x="59.2" y="183.6">B (3:1)</text>
<text x="135.2" y="261.6">B</text>
<text x="238" y="280.9">A</text>
<text x="352.6" y="280.9">A</text>
<text x="120.1" y="330">C</text>
<text x="463" y="393.7">Iguana_Base_Final</text>
</g>
<g font-size="4.9">
<text x="99.1" y="79">12.3</text>
<text x="121.2" y="79">32.8</text>
<text x="142.6" y="78.9">10.2</text>
<text x="160.2" y="79">24.7</text>
<text x="189.4" y="79">12</text>
<text x="267.3" y="80.2">13.3</text>
<text x="290.1" y="80.2">34.85</text>
<text x="314.3" y="80.2">13.85</text>
<text x="338.6" y="82.2" transform="rotate(-90 338.6 82.2)">5</text>
<text x="457" y="85.1" transform="rotate(-90 457 85.1)">2</text>
<text x="242.4" y="106.3" transform="rotate(-90 242.4 106.3)">5</text>
<text x="254.8" y="103">R1</text>
<text x="338.6" y="103.3" transform="rotate(-90 338.6 103.3)">10</text>
<text x="140.9" y="113" transform="rotate(-90 140.9 113)">2.6</text>
<text x="230.8" y="109.1" transform="rotate(-90 230.8 109.1)">22</text>
<text x="274.1" y="116.2" transform="rotate(-90 274.1 116.2)">2</text>
<text x="317.5" y="114.2" transform="rotate(34 317.5 114.2)">Ø2</text>
<text x="88.1" y="127" transform="rotate(-51 88.1 127)">R3</text>
<text x="268.8" y="130.7">16.3</text>
<text x="282.5" y="130.7">13.93</text>
<text x="296.9" y="130.7">14.93</text>
<text x="452" y="129.7">15.25</text>
<text x="144.5" y="138.6">103</text>
<text x="257.5" y="140.4">11</text>
<text x="293.9" y="140.4">62</text>
<text x="276.1" y="172.6" transform="rotate(-90 276.1 172.6)">3.6</text>
<text x="335.9" y="174.9" transform="rotate(-90 335.9 174.9)">1.6</text>
<text x="251.6" y="187.2" transform="rotate(-90 251.6 187.2)">1.6</text>
<text x="240.9" y="198.5" transform="rotate(-90 240.9 198.5)">18.4</text>
<text x="342.1" y="199.3" transform="rotate(-90 342.1 199.3)">4</text>
<text x="288.3" y="226.8">73</text>
<text x="246.3" y="232.6" transform="rotate(45 246.3 232.6)">R10</text>
<text x="293.9" y="236.2">44</text>
<text x="245.7" y="253.5">2</text>
<text x="333.8" y="253.5">2</text>
<text x="333.7" y="261.5">7</text>
<text x="282" y="273.2">2</text>
<text x="267.3" y="284.5" transform="rotate(-90 267.3 284.5)">10</text>
<text x="285.3" y="285.2">24.5</text>
<text x="284" y="293.7">2</text>
<text x="221.2" y="298.7" transform="rotate(-90 221.2 298.7)">103</text>
<text x="245.7" y="298">2</text>
<text x="365.3" y="302.6" transform="rotate(-90 365.3 302.6)">74</text>
<text x="244.3" y="315.7" transform="rotate(-46 244.3 315.7)">R5.5</text>
<text x="252" y="318.9" transform="rotate(-47 252 318.9)">R5.5</text>
<text x="232.8" y="329.1" transform="rotate(-90 232.8 329.1)">39</text>
<text x="335.8" y="327.8">2</text>
<text x="365.3" y="341.8" transform="rotate(-90 365.3 341.8)">7</text>
<text x="257.2" y="352.2" transform="rotate(-45 257.2 352.2)">R8</text>
<text x="267.3" y="360.4">13.3</text>
<text x="331.9" y="360.4">13.85</text>
<text x="295.9" y="371.3">62</text>
<text x="463" y="371.7">Ricardo López 14-11-2023</text>
<text x="573.1" y="408.8">2/3</text>
</g>
<g font-size="3.5">
<text x="37.9" y="8.9">1</text>
<text x="85.8" y="8.9">2</text>
<text x="133.6" y="8.9">3</text>
<text x="181.4" y="8.9">4</text>
<text x="229.3" y="8.9">5</text>
<text x="277.1" y="8.9">6</text>
<text x="324.9" y="8.9">7</text>
<text x="372.7" y="8.9">8</text>
<text x="420.6" y="8.9">9</text>
<text x="467.4" y="8.9">10</text>
<text x="515.3" y="8.9">11</text>
<text x="563.1" y="8.9">12</text>
<text x="16.3" y="32">A</text>
<text x="585.3" y="32">A</text>
<text x="16.3" y="83.3">B</text>
<text x="585.3" y="83.3">B</text>
<text x="16.2" y="134.6">C</text>
<text x="585.2" y="134.6">C</text>
<text x="16.2" y="185.8">D</text>
<text x="585.2" y="185.8">D</text>
<text x="16.3" y="237">E</text>
<text x="585.3" y="237">E</text>
<text x="16.4" y="288.3">F</text>
<text x="585.4" y="288.3">F</text>
<text x="16.1" y="339.6">G</text>
<text x="585.1" y="339.6">G</text>
<text x="16.2" y="390.8">H</text>
<text x="585.2" y="390.8">H</text>
<text x="37.9" y="413.9">1</text>
<text x="85.8" y="413.9">2</text>
<text x="133.6" y="413.9">3</text>
<text x="181.4" y="413.9">4</text>
<text x="229.3" y="413.9">5</text>
<text x="277.1" y="413.9">6</text>
<text x="324.9" y="413.9">7</text>
<text x="372.7" y="413.9">8</text>
<text x="420.6" y="413.9">9</text>
<text x="467.4" y="413.9">10</text>
<text x="515.3" y="413.9">11</text>
<text x="563.1" y="413.9">12</text>
</g>
<g font-size="2.8">
<text x="407.1" y="394.9">SPDX-FileCopyrightText: 2023 iowLabs</text>
<text x="407" y="398.3">&lt;contacto@iowlabs.com&gt;</text>
<text x="407.1" y="405">SPDX-License-Identifier: CERN-OHL-S-2.0</text>
</g>
<g font-size="2.5">
<text x="405" y="366">Dept.</text>
<text x="429" y="366">Technical reference</text>
<text x="463" y="366">Created by</text>
<text x="524" y="366">Approved by</text>
<text x="463" y="376">Document type</text>
<text x="524" y="376">Document status</text>
<text x="463" y="386">Title</text>
<text x="524" y="386">DWG No.</text>
<text x="524" y="403">Rev.</text>
<text x="534" y="403">Date of issue</text>
<text x="570" y="403">Sheet</text>
</g>
</svg>
